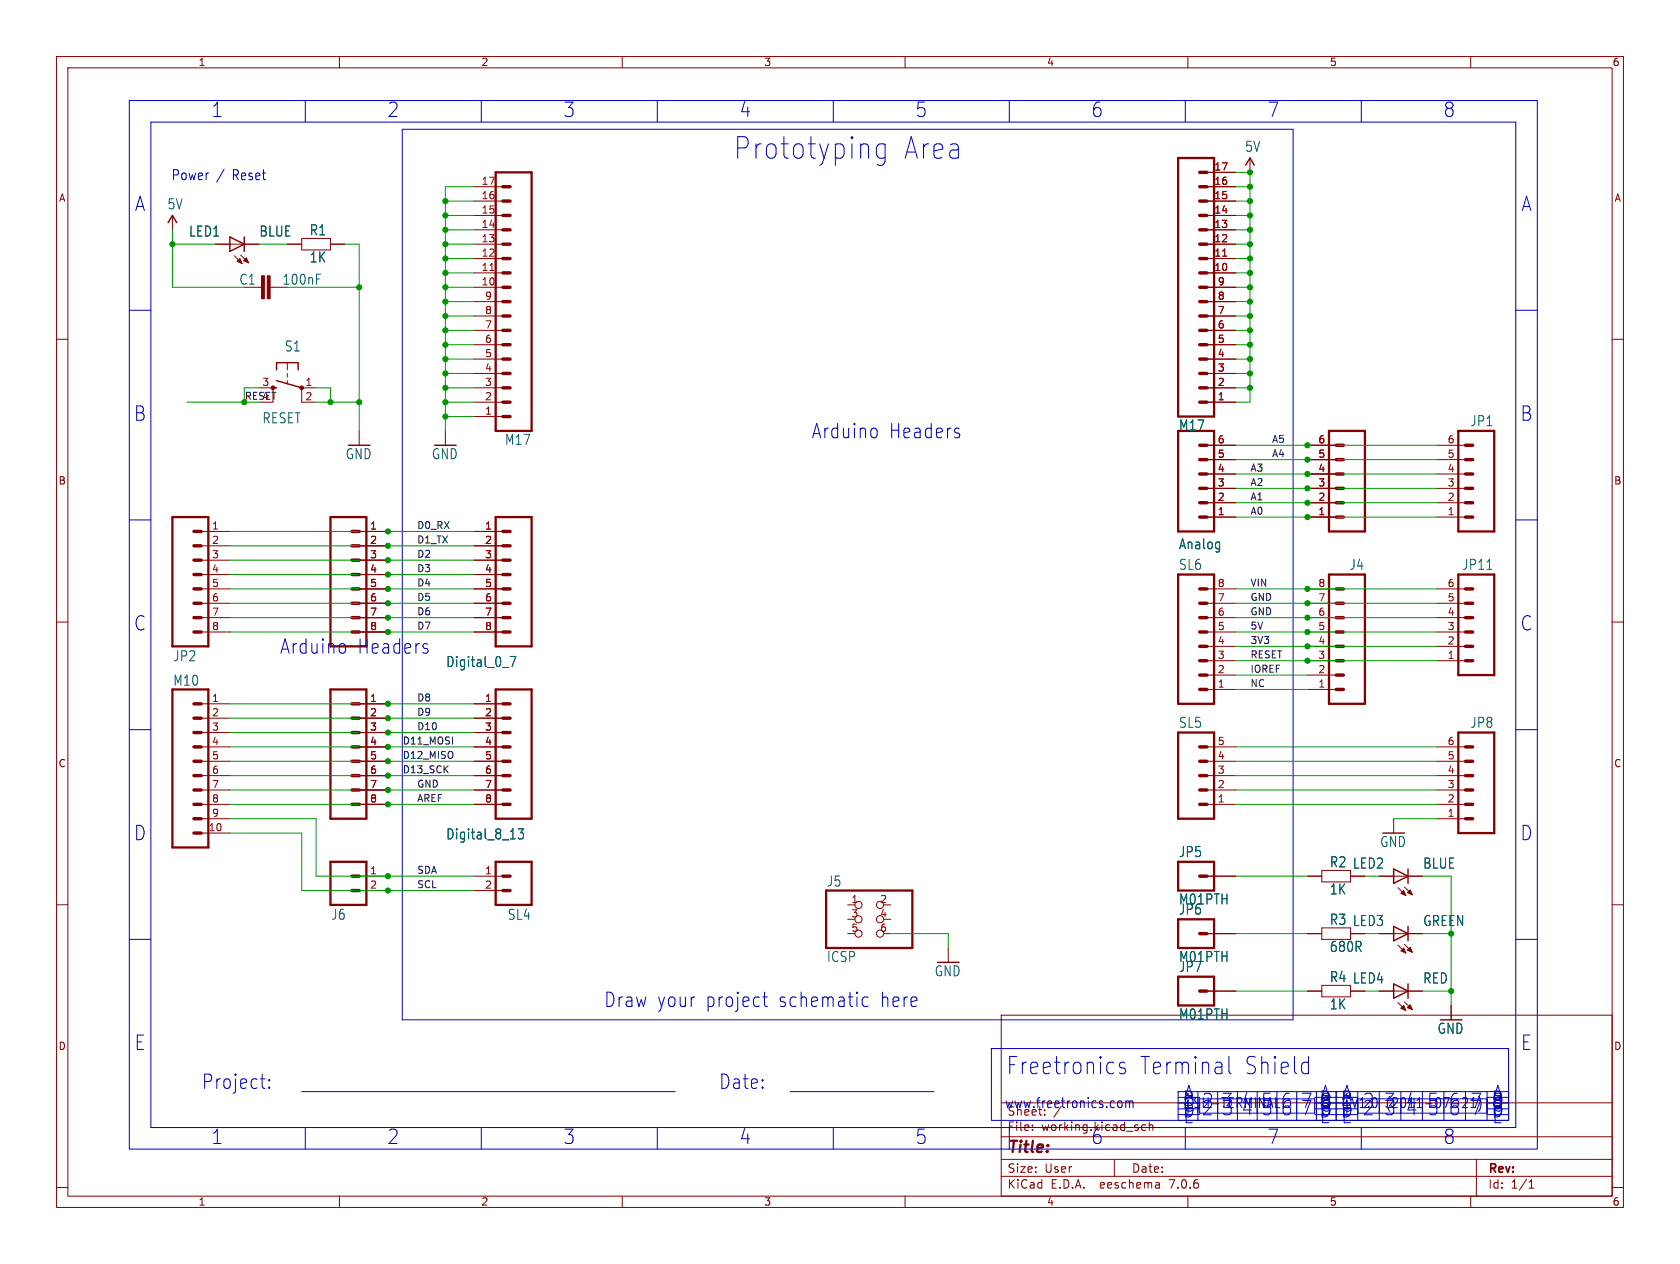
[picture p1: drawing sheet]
<svg xmlns="http://www.w3.org/2000/svg" width="297mm" height="224mm" viewBox="0 0 297 224" stroke-linecap="round" stroke-linejoin="round" font-family="sans-serif">
<g fill="none" stroke="#840000" stroke-width=".18">
<path d="M10 10h277v203.5h-277zM12 12h273v199.5h-273zM60 10v2M110 10v2M160 10v2M210 10v2M260 10v2M30.5 38.1v2.5M83.8 38.1h5.1M83.8 35.6h5.1M83.8 33h5.1M213.4 38.1h5"/>
<path d="M213.4 35.6h5M213.4 33h5M213.4 30.5h5M221 27.9v2.6M10 60h2M38.1 43.2h7.6M41.4 45.2l1.4 1.4M42.5 45.1l1.4 1.4M43.2 50.8h3M47.8 50.8h3M50.8 43.2h2.5M53.3 42.2h5.1v2h-5.1z"/>
<path d="M58.4 43.2h2.6M83.8 50.8h5.1M83.8 43.2h5.1M83.8 48.3h5.1M83.8 45.7h5.1M83.8 40.6h5.1M83.8 58.4h5.1M83.8 55.9h5.1M83.8 53.3h5.1M213.4 50.8h5M213.4 43.2h5M213.4 48.3h5"/>
<path d="M213.4 45.7h5M213.4 40.6h5M213.4 58.4h5M213.4 55.9h5M213.4 53.3h5M285 60h2M45.7 68.6h2.6v2.5M50.8 64.1v1.3M50.8 66v.7M50.8 67.3v.6M55.9 68.6h-2.6v2.5h2.6M63.5 76.2v2.5"/>
<path d="M78.7 76.2v2.5M83.8 68.6h5.1M83.8 71.1h5.1M83.8 66h5.1M83.8 63.5h5.1M83.8 61h5.1M83.8 73.7h5.1M213.4 78.7h5M213.4 68.6h5M213.4 71.1h5M213.4 66h5M213.4 63.5h5"/>
<path d="M213.4 61h5M231.1 78.7h5.1M254 78.7h5.1M35.6 94h5M35.6 96.5h5M35.6 99.1h5M63.5 94h5.1M63.5 96.5h5.1M63.5 99.1h5.1M83.8 94h5.1M83.8 96.5h5.1M83.8 99.1h5.1"/>
<path d="M213.4 91.4h5M213.4 88.9h5M213.4 86.4h5M213.4 83.8h5M213.4 81.3h5M231.1 91.4h5.1M231.1 88.9h5.1M231.1 86.4h5.1M231.1 83.8h5.1M231.1 81.3h5.1M254 91.4h5.1M254 88.9h5.1"/>
<path d="M254 86.4h5.1M254 83.8h5.1M254 81.3h5.1M10 110h2M35.6 101.6h5M35.6 104.1h5M35.6 106.7h5M35.6 109.2h5M35.6 111.8h5M63.5 101.6h5.1M63.5 104.1h5.1M63.5 106.7h5.1"/>
<path d="M63.5 109.2h5.1M63.5 111.8h5.1M83.8 101.6h5.1M83.8 104.1h5.1M83.8 106.7h5.1M83.8 109.2h5.1M83.8 111.8h5.1M213.4 104.1h5M213.4 106.7h5M213.4 109.2h5M213.4 111.8h5M213.4 119.4h5"/>
<path d="M213.4 116.8h5M213.4 114.3h5M231.1 104.1h5.1M231.1 106.7h5.1M231.1 109.2h5.1M231.1 111.8h5.1M231.1 119.4h5.1M231.1 116.8h5.1M231.1 114.3h5.1M254 104.1h5.1M254 106.7h5.1M254 109.2h5.1"/>
<path d="M254 111.8h5.1M254 116.8h5.1M254 114.3h5.1M285 110h2M35.6 124.5h5M35.6 127h5M35.6 129.5h5M35.6 132.1h5M35.6 134.6h5M35.6 137.2h5M35.6 139.7h5M63.5 124.5h5.1"/>
<path d="M63.5 127h5.1M63.5 129.5h5.1M63.5 132.1h5.1M63.5 134.6h5.1M63.5 137.2h5.1M63.5 139.7h5.1M83.8 124.5h5.1M83.8 127h5.1M83.8 129.5h5.1M83.8 132.1h5.1M83.8 134.6h5.1M83.8 137.2h5.1"/>
<path d="M83.8 139.7h5.1M213.4 121.9h5M213.4 132.1h5M213.4 134.6h5M213.4 137.2h5M213.4 139.7h5M231.1 121.9h5.1M254 132.1h5.1M254 134.6h5.1M254 137.2h5.1M254 139.7h5.1M10 160h2"/>
<path d="M35.6 142.2h5M35.6 144.8h5M35.6 147.3h5M63.5 154.9h5.1M63.5 157.5h5.1M63.5 142.2h5.1M83.8 154.9h5.1M83.8 157.5h5.1M83.8 142.2h5.1M213.4 154.9h5M213.4 142.2h5M231.1 154.9h2.6"/>
<path d="M233.7 153.9h5.1v2.1h-5.1zM238.8 154.9h2.5M243.8 154.9h7.7M246.4 144.8v2.5M247.1 157l1.4 1.4M248.3 156.8l1.4 1.4M254 142.2h5.1M254 144.8h5.1M285 160h2M149.9 165.1h1.2M149.9 160h1.2M149.9 162.6h1.2"/>
<path d="M156.2 165.1h1.3M156.2 160h1.3M156.2 162.6h1.3M167.6 167.6v2.6M177 179.5h108v32h-108zM213.4 175.3h5M213.4 165.1h5M231.1 175.3h2.6M231.1 165.1h2.6M233.7 164.1h5.1v2h-5.1zM233.7 174.2h5.1v2.1h-5.1zM238.8 175.3h2.5"/>
<path d="M238.8 165.1h2.5M243.8 175.3h7.7M243.8 165.1h7.7M247.1 167.1l1.4 1.4M247.1 177.3l1.4 1.4M248.3 167l1.4 1.4M248.3 177.2l1.4 1.4M256.5 177.8v2.5M177 195h108M182.5 199.8v.1M182.5 199v.1M184.7 197.1v.1"/>
<path d="M187.6 195.6l-1.3 2M202.5 199l-.4-.1-.3 .3v.4l.2 .2h.5M203.2 199l.2-.1 .3 .1 .1 .9M203.2 198.4v1.5M10 210h2M60 211.5v2M110 211.5v2M160 211.5v2M177 208h108M177 205h108M177 201h108M197 205v3"/>
<path d="M204.9 209.2l.1 .9M205 210l-.2 .1M205 209.5h-.2M210 211.5v2M260 211.5v2M261 205v6.5M270.3 210.1h.9M270.3 209l.4-.4v1.5M285 210h2"/>
<circle cx="151.8" cy="165.1" r=".63"/>
<circle cx="151.8" cy="162.6" r=".63"/>
<circle cx="151.8" cy="160" r=".63"/>
<circle cx="155.6" cy="165.1" r=".63"/>
<circle cx="155.6" cy="162.6" r=".63"/>
<circle cx="155.6" cy="160" r=".63"/>
</g>
<g fill="#840000" stroke="#840000" stroke-width=".18">
<path d="M47.2 48.8h.6v4h-.6z"/>
<path d="M46.2 48.8h.5v4h-.5z"/>
<path d="M247.6 168.1l.6-.5 .3 .9z"/>
<path d="M248.8 168l.5-.5 .4 .9z"/>
<path d="M41.9 46.2l.5-.5 .4 .9z"/>
<path d="M43.6 45.6l.3 .9-.8-.4z"/>
<path d="M247.6 178.3l.6-.5 .3 .9z"/>
<path d="M248.8 178.2l.5-.5 .4 .9z"/>
<path d="M247.6 158l.6-.5 .3 .9z"/>
<path d="M248.8 157.9l.5-.5 .4 .8z"/>
<circle cx="53.3" cy="68.6" r=".33"/>
<circle cx="48.3" cy="68.6" r=".33"/>
</g>
<path d="M56 48.5h.7M90.2 116.1h1l-.7 1.8M262.9 100.7h.8M91.6 146.6h.9l-.5 .6a.41 .41 0 0 1 .5 .4l-.1 .7h-.6l-.2-.1" fill="none" stroke="#006464" stroke-width=".18"/>
<g fill="none" stroke="#840000" stroke-width=".41">
<path d="M87.6 30.5h6.4v45.7h-6.4zM208.3 27.9h6.3v45.8h-6.3zM208.3 76.2h6.3v17.8h-6.3zM234.9 76.2h6.4v17.8h-6.4zM257.8 76.2h6.4v17.8h-6.4zM30.5 91.4h6.3v22.9h-6.3zM58.4 91.4h6.4v22.9h-6.4zM87.6 91.4h6.4v22.9h-6.4zM208.3 101.6h6.3v22.9h-6.3zM234.9 101.6h6.4v22.9h-6.4zM257.8 101.6h6.4v17.8h-6.4zM30.5 121.9h6.3v28h-6.3z"/>
<path d="M58.4 121.9h6.4v22.9h-6.4zM87.6 121.9h6.4v22.9h-6.4zM208.3 129.5h6.3v15.3h-6.3zM257.8 129.5h6.4v17.8h-6.4zM58.4 152.4h6.4v7.6h-6.4zM87.6 152.4h6.4v7.6h-6.4zM146 157.5h15.3v10.1h-15.3zM208.3 152.4h6.3v5.1h-6.3zM208.3 162.6h6.3v5h-6.3zM208.3 172.7h6.3v5.1h-6.3z"/>
</g>
<g fill="none" stroke="#840000" stroke-width=".61">
<path d="M88.9 38.1h1.3M88.9 35.6h1.3M88.9 33h1.3M212.1 38.1h1.3M212.1 35.6h1.3M212.1 33h1.3M212.1 30.5h1.3M88.9 58.4h1.3M88.9 55.9h1.3M88.9 53.3h1.3M88.9 50.8h1.3M88.9 48.3h1.3"/>
<path d="M88.9 45.7h1.3M88.9 43.2h1.3M88.9 40.6h1.3M212.1 58.4h1.3M212.1 55.9h1.3M212.1 53.3h1.3M212.1 50.8h1.3M212.1 48.3h1.3M212.1 45.7h1.3M212.1 43.2h1.3M212.1 40.6h1.3M88.9 71.1h1.3"/>
<path d="M88.9 68.6h1.3M88.9 66h1.3M88.9 63.5h1.3M88.9 61h1.3M88.9 73.7h1.3M212.1 78.7h1.3M212.1 71.1h1.3M212.1 68.6h1.3M212.1 66h1.3M212.1 63.5h1.3M212.1 61h1.3M236.2 78.7h1.3"/>
<path d="M259.1 78.7h1.2M34.3 94h1.3M34.3 96.5h1.3M34.3 99.1h1.3M62.2 94h1.3M62.2 96.5h1.3M62.2 99.1h1.3M88.9 94h1.3M88.9 96.5h1.3M88.9 99.1h1.3M212.1 91.4h1.3M212.1 88.9h1.3"/>
<path d="M212.1 86.4h1.3M212.1 83.8h1.3M212.1 81.3h1.3M236.2 91.4h1.3M236.2 88.9h1.3M236.2 86.4h1.3M236.2 83.8h1.3M236.2 81.3h1.3M259.1 91.4h1.2M259.1 88.9h1.2M259.1 86.4h1.2M259.1 83.8h1.2"/>
<path d="M259.1 81.3h1.2M34.3 101.6h1.3M34.3 104.1h1.3M34.3 106.7h1.3M34.3 109.2h1.3M34.3 111.8h1.3M62.2 101.6h1.3M62.2 104.1h1.3M62.2 106.7h1.3M62.2 109.2h1.3M62.2 111.8h1.3M88.9 101.6h1.3"/>
<path d="M88.9 104.1h1.3M88.9 106.7h1.3M88.9 109.2h1.3M88.9 111.8h1.3M212.1 104.1h1.3M212.1 106.7h1.3M212.1 109.2h1.3M212.1 111.8h1.3M212.1 119.4h1.3M212.1 116.8h1.3M212.1 114.3h1.3M236.2 104.1h1.3"/>
<path d="M236.2 106.7h1.3M236.2 109.2h1.3M236.2 111.8h1.3M236.2 119.4h1.3M236.2 116.8h1.3M236.2 114.3h1.3M259.1 104.1h1.2M259.1 106.7h1.2M259.1 109.2h1.2M259.1 111.8h1.2M259.1 116.8h1.2M259.1 114.3h1.2"/>
<path d="M34.3 124.5h1.3M34.3 127h1.3M34.3 129.5h1.3M34.3 132.1h1.3M34.3 134.6h1.3M34.3 137.2h1.3M34.3 139.7h1.3M62.2 124.5h1.3M62.2 127h1.3M62.2 129.5h1.3M62.2 132.1h1.3M62.2 134.6h1.3"/>
<path d="M62.2 137.2h1.3M62.2 139.7h1.3M88.9 124.5h1.3M88.9 127h1.3M88.9 129.5h1.3M88.9 132.1h1.3M88.9 134.6h1.3M88.9 137.2h1.3M88.9 139.7h1.3M212.1 121.9h1.3M212.1 132.1h1.3M212.1 134.6h1.3"/>
<path d="M212.1 137.2h1.3M212.1 139.7h1.3M236.2 121.9h1.3M259.1 132.1h1.2M259.1 134.6h1.2M259.1 137.2h1.2M259.1 139.7h1.2M34.3 142.2h1.3M34.3 144.8h1.3M34.3 147.3h1.3M62.2 154.9h1.3M62.2 157.5h1.3"/>
<path d="M62.2 142.2h1.3M88.9 154.9h1.3M88.9 157.5h1.3M88.9 142.2h1.3M212.1 154.9h1.3M212.1 142.2h1.3M259.1 142.2h1.2M259.1 144.8h1.2M212.1 175.3h1.3M212.1 165.1h1.3"/>
</g>
<g fill="none" stroke="#840000" stroke-width=".25">
<path d="M29.7 39.4l.8-1.3 .7 1.3M220.2 29.2l.8-1.3 .7 1.3M40.6 41.9l2.6 1.3-2.6 1.2zM43.2 41.9v2.5M48.3 68.6h.6M48.9 67.3l4.4 1.3M48.9 65.4v-1.3h3.8v1.3M246.4 153.7l2.5 1.2-2.5 1.3zM248.9 153.7v2.5M246.4 163.8l2.5 1.3-2.5 1.3zM246.4 174l2.5 1.3-2.5 1.2zM248.9 163.8v2.6"/>
<path d="M248.9 174v2.5"/>
</g>
<path d="M86.6 47.8h.7M216.1 45.3h.8" fill="none" stroke="#a90000" stroke-width=".18"/>
<g fill="none" stroke="#0000c2" stroke-width=".18">
<path d="M22.9 17.8h248.9v185.4h-248.9zM54 17.8v3.8M85.1 17.8v3.8M116.2 17.8v3.8M147.3 17.8v3.8M178.4 17.8v3.8M209.5 17.8v3.8M240.7 17.8v3.8M26.7 21.6h241.3v177.8h-241.3zM71.1 22.9h157.5v157.4h-157.5zM156.5 25.4v3.1a.86 .86 0 0 1-1.4 .6M156.5 25.6l-.3-.2h-.7l-.4 .4-.2 .4v1.1l.3 .5 .3 .2h.7l.3-.2"/>
<path d="M22.9 54.9h3.8M268 54.9h3.8M155 76l.1 .2-.1 1M22.9 91.9h3.8M268 91.9h3.8M61 114.1l.1 .2-.1 1M22.9 129h3.8M268 129h3.8M22.9 166.1h3.8M134.8 176.3h.9M135.2 175.5v2.1l.1 .3 .4 .1M153.5 176.4l-.7-.1-.4 .5v.7l.2 .4 .2 .1 .7-.1"/>
<path d="M268 166.1h3.8M46 190.8h.9M46.7 192.5h.2M47.6 192.2l.1 .2-.1 .1M47.6 192.2l-.1 .2 .1 .1M47.6 190.9v.2M47.6 192.2v.3M47.6 190.9l.1 .1-.1 .1M47.6 190.9l-.1 .1 .1 .1M53.3 193h66.1M54 199.4v3.8M85.1 199.4v3.8"/>
<path d="M116.2 199.4v3.8M139.7 193h25.4M147.3 199.4v3.8M175.3 185.4h91.4v12.7h-91.4zM178.4 199.4v3.8M197.7 194.8a.39 .39 0 0 1 .7 .2v.5a.4 .4 0 0 1-.7 .3M198.9 188l-.6-.2a.53 .53 0 0 0-.4 .5 .53 .53 0 0 0 .4 .6h.3a.53 .53 0 0 1 .4 .5 .53 .53 0 0 1-.4 .5h-.5l-.2-.2M199 194.9a.37 .37 0 0 1 .6-.1l.1 .1M199 194.7v1.2M199.7 194.9l.2-.2 .3 .1 .1 1.1M199.7 194.9v1M208.3 193h27.9v5.1h-27.9z"/>
<path d="M209.5 199.4v3.8M212.1 196.8h20.3M212.1 194.3h20.3M214.3 195.2h1.2M217.3 186.8v2.6l.1 .3 .2 .2M220.4 193.2l-.5 1.8M227.9 193.3a.81 .81 0 0 0-1 .6M230.6 187.8h.5l.2 .2M231.3 189.7l-.2 .2h-.5M231.3 186.8v3.1M236.2 193h30.5v5.1h-30.5zM240 196.8h22.9"/>
<path d="M240 194.3h22.9M240.7 199.4v3.8M247.6 193v3.8M249.4 193.2l-.5 1.8M250.5 195.9h.9M251.5 193v3.8M253.9 193.3h-1.1l-.1 1.2M259.4 194.9l-.9 1h.9"/>
</g>
<g fill="none" stroke="#009600" stroke-width=".18">
<path d="M78.7 38.1h5.1M78.7 35.6h5.1M83.8 33h-5.1v43.2M218.4 30.5h2.6v40.6h-2.6M218.4 38.1h2.6M218.4 35.6h2.6M218.4 33h2.6M30.5 40.6v10.2h12.7M30.5 43.2h7.6M45.7 43.2h5.1M50.8 50.8h12.7M61 43.2h2.5v33"/>
<path d="M78.7 50.8h5.1M78.7 53.3h5.1M78.7 55.9h5.1M78.7 45.7h5.1M78.7 48.3h5.1M78.7 43.2h5.1M78.7 40.6h5.1M78.7 58.4h5.1M218.4 50.8h2.6M218.4 53.3h2.6M218.4 55.9h2.6M218.4 45.7h2.6"/>
<path d="M218.4 48.3h2.6M218.4 43.2h2.6M218.4 40.6h2.6M218.4 58.4h2.6M45.7 68.6h-2.5v2.5h-10.2M55.9 71.1h7.6M55.9 68.6h2.5v2.5M78.7 71.1h5.1M78.7 68.6h5.1M78.7 73.7h5.1M78.7 61h5.1M78.7 66h5.1"/>
<path d="M78.7 63.5h5.1M218.4 68.6h2.6M218.4 61h2.6M218.4 66h2.6M218.4 63.5h2.6M218.4 78.7h35.6M40.6 94h43.2M40.6 96.5h43.2M40.6 99.1h43.2M218.4 83.8h35.6M218.4 91.4h35.6M218.4 86.4h35.6"/>
<path d="M218.4 88.9h35.6M218.4 81.3h35.6M40.6 106.7h43.2M40.6 104.1h43.2M40.6 109.2h43.2M40.6 101.6h43.2M40.6 111.8h43.2M218.4 106.7h35.6M218.4 104.1h35.6M218.4 109.2h35.6M218.4 111.8h35.6M218.4 116.8h35.6"/>
<path d="M218.4 114.3h35.6M218.4 119.4h12.7M40.6 127h43.2M40.6 132.1h43.2M40.6 139.7h43.2M40.6 124.5h43.2M40.6 134.6h43.2M40.6 137.2h43.2M40.6 129.5h43.2M218.4 132.1h35.6M218.4 139.7h35.6M218.4 134.6h35.6"/>
<path d="M218.4 137.2h35.6M218.4 121.9h12.7M40.6 142.2h43.2M40.6 144.8h15.3v10.1h27.9M40.6 147.3h12.7v10.2h30.5M218.4 142.2h35.6M218.4 154.9h12.7M241.3 154.9h2.5M246.4 144.8h7.6M251.5 154.9h5v22.9M157.5 165.1h10.1v2.5M218.4 165.1h12.7"/>
<path d="M218.4 175.3h12.7M241.3 165.1h2.5M241.3 175.3h2.5M251.5 165.1h5M251.5 175.3h5"/>
</g>
<g fill="#009600" stroke="#009600" stroke-width=".18">
<circle cx="68.6" cy="101.6" r=".46"/>
<circle cx="68.6" cy="111.8" r=".46"/>
<circle cx="68.6" cy="104.1" r=".46"/>
<circle cx="68.6" cy="109.2" r=".46"/>
<circle cx="68.6" cy="106.7" r=".46"/>
<circle cx="68.6" cy="99.1" r=".46"/>
<circle cx="68.6" cy="96.5" r=".46"/>
<circle cx="68.6" cy="94" r=".46"/>
<circle cx="78.7" cy="58.4" r=".46"/>
<circle cx="78.7" cy="55.9" r=".46"/>
<circle cx="63.5" cy="50.8" r=".46"/>
<circle cx="78.7" cy="50.8" r=".46"/>
<circle cx="78.7" cy="53.3" r=".46"/>
<circle cx="78.7" cy="45.7" r=".46"/>
<circle cx="78.7" cy="48.3" r=".46"/>
<circle cx="78.7" cy="61" r=".46"/>
<circle cx="78.7" cy="68.6" r=".46"/>
<circle cx="78.7" cy="73.7" r=".46"/>
<circle cx="78.7" cy="71.1" r=".46"/>
<circle cx="30.5" cy="43.2" r=".46"/>
<circle cx="63.5" cy="71.1" r=".46"/>
<circle cx="58.4" cy="71.1" r=".46"/>
<circle cx="43.2" cy="71.1" r=".46"/>
<circle cx="78.7" cy="66" r=".46"/>
<circle cx="78.7" cy="63.5" r=".46"/>
<circle cx="68.6" cy="134.6" r=".46"/>
<circle cx="68.6" cy="132.1" r=".46"/>
<circle cx="68.6" cy="124.5" r=".46"/>
<circle cx="68.6" cy="129.5" r=".46"/>
<circle cx="68.6" cy="127" r=".46"/>
<circle cx="68.6" cy="142.2" r=".46"/>
<circle cx="68.6" cy="137.2" r=".46"/>
<circle cx="68.6" cy="139.7" r=".46"/>
<circle cx="68.6" cy="157.5" r=".46"/>
<circle cx="68.6" cy="154.9" r=".46"/>
<circle cx="78.7" cy="38.1" r=".46"/>
<circle cx="78.7" cy="40.6" r=".46"/>
<circle cx="78.7" cy="43.2" r=".46"/>
<circle cx="78.7" cy="35.6" r=".46"/>
<circle cx="256.5" cy="165.1" r=".46"/>
<circle cx="231.1" cy="104.1" r=".46"/>
<circle cx="231.1" cy="116.8" r=".46"/>
<circle cx="231.1" cy="106.7" r=".46"/>
<circle cx="231.1" cy="111.8" r=".46"/>
<circle cx="231.1" cy="114.3" r=".46"/>
<circle cx="231.1" cy="109.2" r=".46"/>
<circle cx="231.1" cy="91.4" r=".46"/>
<circle cx="221" cy="53.3" r=".46"/>
<circle cx="221" cy="50.8" r=".46"/>
<circle cx="221" cy="30.5" r=".46"/>
<circle cx="221" cy="33" r=".46"/>
<circle cx="221" cy="35.6" r=".46"/>
<circle cx="221" cy="45.7" r=".46"/>
<circle cx="221" cy="48.3" r=".46"/>
<circle cx="221" cy="43.2" r=".46"/>
<circle cx="221" cy="40.6" r=".46"/>
<circle cx="231.1" cy="83.8" r=".46"/>
<circle cx="231.1" cy="86.4" r=".46"/>
<circle cx="231.1" cy="81.3" r=".46"/>
<circle cx="231.1" cy="78.7" r=".46"/>
<circle cx="221" cy="63.5" r=".46"/>
<circle cx="221" cy="61" r=".46"/>
<circle cx="221" cy="68.6" r=".46"/>
<circle cx="221" cy="66" r=".46"/>
<circle cx="231.1" cy="88.9" r=".46"/>
<circle cx="221" cy="55.9" r=".46"/>
<circle cx="221" cy="58.4" r=".46"/>
<circle cx="221" cy="38.1" r=".46"/>
<circle cx="256.5" cy="175.3" r=".46"/>
</g>
<g font-size="5.3" fill="#0000c2">
<text x="129.5" y="28.5">Prototyping</text>
<text x="159.4" y="28.5">Area</text>
</g>
<g font-size="4.2" fill="#0000c2">
<text x="177.8" y="190.3">Freetronics</text>
<text x="201.3" y="190.3">Terminal</text>
<text x="219.7" y="190.3">Shield</text>
</g>
<g font-size="3.5" fill="#0000c2">
<text x="37.3" y="20.9">1</text>
<text x="68.4" y="20.9">2</text>
<text x="99.6" y="20.9">3</text>
<text x="130.7" y="20.9">4</text>
<text x="161.8" y="20.9">5</text>
<text x="192.9" y="20.9">6</text>
<text x="224" y="20.9">7</text>
<text x="255.1" y="20.9">8</text>
<text x="23.8" y="37.6">A</text>
<text x="268.9" y="37.6">A</text>
<text x="23.6" y="74.7">B</text>
<text x="143.5" y="77.7">Arduino</text>
<text x="157.2" y="77.7">Headers</text>
<text x="268.7" y="74.7">B</text>
<text x="23.6" y="111.7">C</text>
<text x="268.7" y="111.7">C</text>
<text x="49.5" y="115.8">Arduino</text>
<text x="63.2" y="115.8">Headers</text>
<text x="23.6" y="148.8">D</text>
<text x="268.7" y="148.8">D</text>
<text x="106.7" y="178.3">Draw your</text>
<text x="124.6" y="178.3">project</text>
<text x="137.5" y="178.3">schematic</text>
<text x="155.5" y="178.3">here</text>
<text x="23.7" y="185.9">E</text>
<text x="268.8" y="185.9">E</text>
<text x="35.6" y="192.8">Project:</text>
<text x="127" y="192.8">Date:</text>
<text x="208.9" y="196.2">1</text>
<text x="209" y="195.8">B</text>
<text x="209" y="197.8">D</text>
<text x="209.2" y="194.8">A</text>
<text x="212.4" y="197.5">2</text>
<text x="212.4" y="196.2">2</text>
<text x="215.9" y="196.2">3</text>
<text x="219.4" y="197.5">4</text>
<text x="222.9" y="197.5">5</text>
<text x="222.9" y="196.2">5</text>
<text x="226.4" y="197.5">6</text>
<text x="229.9" y="196.2">7</text>
<text x="229.9" y="197.5">7</text>
<text x="233.3" y="194.8">A</text>
<text x="233.4" y="197.5">8</text>
<text x="233.4" y="196.2">8</text>
<text x="237" y="195.8">B</text>
<text x="237" y="197.8">D</text>
<text x="237" y="197.5">1</text>
<text x="237.1" y="194.8">A</text>
<text x="240.8" y="197.5">2</text>
<text x="240.8" y="196.2">2</text>
<text x="244.7" y="196.2">3</text>
<text x="244.7" y="197.5">3</text>
<text x="248.5" y="197.5">4</text>
<text x="252.3" y="197.5">5</text>
<text x="256.1" y="197.5">6</text>
<text x="256.1" y="196.2">6</text>
<text x="259.9" y="197.5">7</text>
<text x="259.9" y="196.2">7</text>
<text x="263.7" y="195.8">B</text>
<text x="263.7" y="196.2">8</text>
<text x="263.7" y="197.5">8</text>
<text x="263.8" y="194.8">A</text>
<text x="37.3" y="202.5">1</text>
<text x="68.4" y="202.5">2</text>
<text x="99.6" y="202.5">3</text>
<text x="130.7" y="202.5">4</text>
<text x="161.8" y="202.5">5</text>
<text x="192.9" y="202.5">6</text>
<text x="209.2" y="198.9">E</text>
<text x="224" y="202.5">7</text>
<text x="255.1" y="202.5">8</text>
<text x="263.8" y="198.9">E</text>
</g>
<text font-size="2.8" fill="#840000" x="178" y="204.4">Title:</text>
<g font-size="2.5" fill="#006464">
<text x="220" y="27.1">5V</text>
<text x="29.5" y="37.2">5V</text>
<text x="54.7" y="41.8">R1</text>
<text x="33.3" y="42.1">LED1</text>
<text x="45.8" y="42.1">BLUE</text>
<text x="54.7" y="46.6">1K</text>
<text x="42.2" y="50.6">C1</text>
<text x="49.8" y="50.6">100nF</text>
<text x="50.3" y="62.4">S1</text>
<text x="46.3" y="75.1">RESET</text>
<text x="208.3" y="76.3">M17</text>
<text x="259.8" y="75.6">JP1</text>
<text x="61" y="81.4">GND</text>
<text x="76.3" y="81.4">GND</text>
<text x="89.2" y="78.9">M17</text>
<text x="208.3" y="97.3">Analog</text>
<text x="208.3" y="101">SL6</text>
<text x="238.5" y="101">J4</text>
<text x="258.4" y="101">JP11</text>
<text x="30.5" y="117.2">JP2</text>
<text x="78.8" y="118.2">Digital_0_7</text>
<text x="30.5" y="121.5">M10</text>
<text x="208.3" y="128.9">SL5</text>
<text x="259.8" y="128.9">JP8</text>
<text x="78.8" y="148.6">Digital_8_13</text>
<text x="208.3" y="151.8">JP5</text>
<text x="235" y="153.6">R2 LED2</text>
<text x="243.9" y="150">GND</text>
<text x="251.5" y="153.8">BLUE</text>
<text x="146.1" y="157">J5</text>
<text x="208.3" y="161.9">JP6</text>
<text x="208.3" y="160.2">M01PTH</text>
<text x="235" y="158.4">1K</text>
<text x="58.5" y="162.9">J6</text>
<text x="89.7" y="162.9">SL4</text>
<text x="235" y="163.7">R3 LED3</text>
<text x="251.5" y="164">GREEN</text>
<text x="146.1" y="170.3">ICSP</text>
<text x="165.2" y="172.9">GND</text>
<text x="208.3" y="172.1">JP7</text>
<text x="208.3" y="170.3">M01PTH</text>
<text x="235" y="168.5">680R</text>
<text x="235" y="173.9">R4 LED4</text>
<text x="235" y="178.7">1K</text>
<text x="251.5" y="174.1">RED</text>
<text x="208.3" y="180.5">M01PTH</text>
<text x="254.1" y="183">GND</text>
</g>
<g font-size="2.5" fill="#0000c2">
<text x="30.2" y="32">Power</text>
<text x="38.2" y="32">/</text>
<text x="41.1" y="32">Reset</text>
<text x="177.5" y="196.1">www.freetronics.com</text>
</g>
<g font-size="2.1" fill="#0000c2">
<text x="178" y="197.5">Sheet:</text>
<text x="186.2" y="197.5">/</text>
</g>
<g font-size="2.1" fill="#840000">
<text x="178" y="200.2">File:</text>
<text x="184.1" y="200.2">working.kicad_sch</text>
<text x="178" y="207.6">Size:</text>
<text x="184.7" y="207.6">User</text>
<text x="200" y="207.6">Date:</text>
<text x="263" y="207.8">Rev:</text>
<text x="178" y="210.4">KiCad</text>
<text x="185.7" y="210.4">E.D.A.</text>
<text x="194.6" y="210.4">eeschema</text>
<text x="207" y="210.4">7.0.6</text>
<text x="263" y="210.4">Id:</text>
<text x="267.1" y="210.4">1/1</text>
</g>
<g font-size="1.8" fill="#840000">
<text x="35" y="11.9">1</text>
<text x="85" y="11.9">2</text>
<text x="135" y="11.9">3</text>
<text x="185" y="11.9">4</text>
<text x="235" y="11.9">5</text>
<text x="285" y="11.9">6</text>
<text x="10.3" y="35.9">A</text>
<text x="285.3" y="35.9">A</text>
<text x="10.3" y="85.9">B</text>
<text x="285.3" y="85.9">B</text>
<text x="10.3" y="135.9">C</text>
<text x="285.3" y="135.9">C</text>
<text x="10.3" y="185.9">D</text>
<text x="285.3" y="185.9">D</text>
<text x="35" y="213.4">1</text>
<text x="85" y="213.4">2</text>
<text x="135" y="213.4">3</text>
<text x="185" y="213.4">4</text>
<text x="235" y="213.4">5</text>
<text x="285" y="213.4">6</text>
</g>
<g font-size="1.8" fill="#a90000">
<text x="85" y="35.3">16</text>
<text x="85" y="32.8">17</text>
<text x="214.6" y="35.3">15</text>
<text x="214.6" y="32.8">16</text>
<text x="214.6" y="30.2">17</text>
<text x="85" y="40.4">14</text>
<text x="85" y="37.8">15</text>
<text x="214.6" y="40.4">13</text>
<text x="214.6" y="37.8">14</text>
<text x="85" y="45.5">12</text>
<text x="85" y="42.9">13</text>
<text x="214.6" y="45.5">11</text>
<text x="214.6" y="42.9">12</text>
<text x="85" y="50.5">10</text>
<text x="85" y="48">11</text>
<text x="85.7" y="53.1">9</text>
<text x="214.6" y="48">10</text>
<text x="215.2" y="53.1">8</text>
<text x="215.2" y="50.5">9</text>
<text x="85.7" y="58.2">7</text>
<text x="85.7" y="55.6">8</text>
<text x="215.2" y="58.2">6</text>
<text x="215.2" y="55.6">7</text>
<text x="85.7" y="65.8">4</text>
<text x="85.7" y="63.2">5</text>
<text x="85.7" y="60.7">6</text>
<text x="215.2" y="65.8">3</text>
<text x="215.2" y="63.2">4</text>
<text x="215.2" y="60.7">5</text>
<text x="46.3" y="68.3">3</text>
<text x="53.9" y="68.3">1</text>
<text x="53.9" y="70.9">2</text>
<text x="85.7" y="70.9">2</text>
<text x="85.7" y="68.3">3</text>
<text x="215.2" y="70.9">1</text>
<text x="215.2" y="68.3">2</text>
<text x="85.7" y="73.4">1</text>
<text x="215.2" y="83.6">4</text>
<text x="215.2" y="81">5</text>
<text x="215.2" y="78.5">6</text>
<text x="233" y="83.6">4</text>
<text x="233" y="81">5</text>
<text x="233" y="78.5">6</text>
<text x="255.8" y="83.6">4</text>
<text x="255.8" y="81">5</text>
<text x="255.8" y="78.5">6</text>
<text x="215.2" y="88.6">2</text>
<text x="215.2" y="86.1">3</text>
<text x="233" y="88.6">2</text>
<text x="233" y="86.1">3</text>
<text x="255.8" y="88.6">2</text>
<text x="255.8" y="86.1">3</text>
<text x="37.4" y="93.7">1</text>
<text x="65.3" y="93.7">1</text>
<text x="85.7" y="93.7">1</text>
<text x="215.2" y="91.2">1</text>
<text x="233" y="91.2">1</text>
<text x="255.8" y="91.2">1</text>
<text x="37.4" y="96.3">2</text>
<text x="37.4" y="98.8">3</text>
<text x="37.4" y="101.3">4</text>
<text x="65.3" y="96.3">2</text>
<text x="65.3" y="98.8">3</text>
<text x="65.3" y="101.3">4</text>
<text x="85.7" y="96.3">2</text>
<text x="85.7" y="98.8">3</text>
<text x="85.7" y="101.3">4</text>
<text x="37.4" y="103.9">5</text>
<text x="37.4" y="106.4">6</text>
<text x="65.3" y="103.9">5</text>
<text x="65.3" y="106.4">6</text>
<text x="85.7" y="103.9">5</text>
<text x="85.7" y="106.4">6</text>
<text x="215.2" y="106.4">7</text>
<text x="215.2" y="103.9">8</text>
<text x="233" y="106.4">7</text>
<text x="233" y="103.9">8</text>
<text x="255.8" y="106.4">5</text>
<text x="255.8" y="103.9">6</text>
<text x="37.4" y="109">7</text>
<text x="37.4" y="111.5">8</text>
<text x="65.3" y="109">7</text>
<text x="65.3" y="111.5">8</text>
<text x="85.7" y="109">7</text>
<text x="85.7" y="111.5">8</text>
<text x="215.2" y="111.5">5</text>
<text x="215.2" y="109">6</text>
<text x="233" y="111.5">5</text>
<text x="233" y="109">6</text>
<text x="255.8" y="111.5">3</text>
<text x="255.8" y="109">4</text>
<text x="215.2" y="119.1">2</text>
<text x="215.2" y="116.6">3</text>
<text x="215.2" y="114">4</text>
<text x="233" y="119.1">2</text>
<text x="233" y="116.6">3</text>
<text x="233" y="114">4</text>
<text x="255.8" y="116.6">1</text>
<text x="255.8" y="114">2</text>
<text x="37.4" y="124.2">1</text>
<text x="65.3" y="124.2">1</text>
<text x="85.7" y="124.2">1</text>
<text x="215.2" y="121.7">1</text>
<text x="233" y="121.7">1</text>
<text x="37.4" y="126.7">2</text>
<text x="37.4" y="129.3">3</text>
<text x="37.4" y="131.8">4</text>
<text x="65.3" y="126.7">2</text>
<text x="65.3" y="129.3">3</text>
<text x="65.3" y="131.8">4</text>
<text x="85.7" y="126.7">2</text>
<text x="85.7" y="129.3">3</text>
<text x="85.7" y="131.8">4</text>
<text x="215.2" y="131.8">5</text>
<text x="255.8" y="131.8">6</text>
<text x="37.4" y="134.4">5</text>
<text x="37.4" y="136.9">6</text>
<text x="65.3" y="134.4">5</text>
<text x="65.3" y="136.9">6</text>
<text x="85.7" y="134.4">5</text>
<text x="85.7" y="136.9">6</text>
<text x="215.2" y="136.9">3</text>
<text x="215.2" y="134.4">4</text>
<text x="255.8" y="136.9">4</text>
<text x="255.8" y="134.4">5</text>
<text x="37.4" y="139.4">7</text>
<text x="37.4" y="142">8</text>
<text x="65.3" y="139.4">7</text>
<text x="65.3" y="142">8</text>
<text x="85.7" y="139.4">7</text>
<text x="85.7" y="142">8</text>
<text x="215.2" y="142">1</text>
<text x="215.2" y="139.4">2</text>
<text x="255.8" y="142">2</text>
<text x="255.8" y="139.4">3</text>
<text x="36.8" y="147.1">10</text>
<text x="37.4" y="144.5">9</text>
<text x="255.8" y="144.5">1</text>
<text x="65.3" y="154.7">1</text>
<text x="85.7" y="154.7">1</text>
<text x="65.3" y="157.2">2</text>
<text x="85.7" y="157.2">2</text>
<text x="150.4" y="159.8">1</text>
<text x="155.5" y="159.8">2</text>
<text x="150.4" y="162.3">3</text>
<text x="150.4" y="164.8">5</text>
<text x="155.5" y="162.3">4</text>
<text x="155.5" y="164.8">6</text>
</g>
<text font-size="1.8" fill="#0f0f0f" x="46.3" y="70.9">4</text>
<text font-size="1.7" fill="#009600" x="43.2" y="70.8">RESET</text>
<g font-size="1.7" fill="#0f0f0f">
<text x="221" y="83.5">A3</text>
<text x="224.8" y="78.4">A5</text>
<text x="224.8" y="80.9">A4</text>
<text x="221" y="88.6">A1</text>
<text x="221" y="86">A2</text>
<text x="73.7" y="93.6">D0_RX</text>
<text x="221" y="91.1">A0</text>
<text x="73.7" y="96.2">D1_TX</text>
<text x="73.7" y="101.3">D3</text>
<text x="73.7" y="98.7">D2</text>
<text x="73.7" y="106.3">D5</text>
<text x="73.7" y="103.8">D4</text>
<text x="221" y="106.3">GND</text>
<text x="221" y="103.8">VIN</text>
<text x="73.7" y="111.4">D7</text>
<text x="73.7" y="108.9">D6</text>
<text x="221" y="111.4">5V</text>
<text x="221" y="114">3V3</text>
<text x="221" y="108.9">GND</text>
<text x="221" y="116.5">RESET</text>
<text x="221" y="119">IOREF</text>
<text x="73.7" y="124.1">D8</text>
<text x="221" y="121.6">NC</text>
<text x="71.1" y="131.7">D11_MOSI</text>
<text x="73.7" y="129.2">D10</text>
<text x="73.7" y="126.7">D9</text>
<text x="71.1" y="136.8">D13_SCK</text>
<text x="71.1" y="134.3">D12_MISO</text>
<text x="73.7" y="139.4">GND</text>
<text x="73.7" y="141.9">AREF</text>
<text x="73.7" y="154.6">SDA</text>
<text x="73.7" y="157.1">SCL</text>
</g>
</svg>
